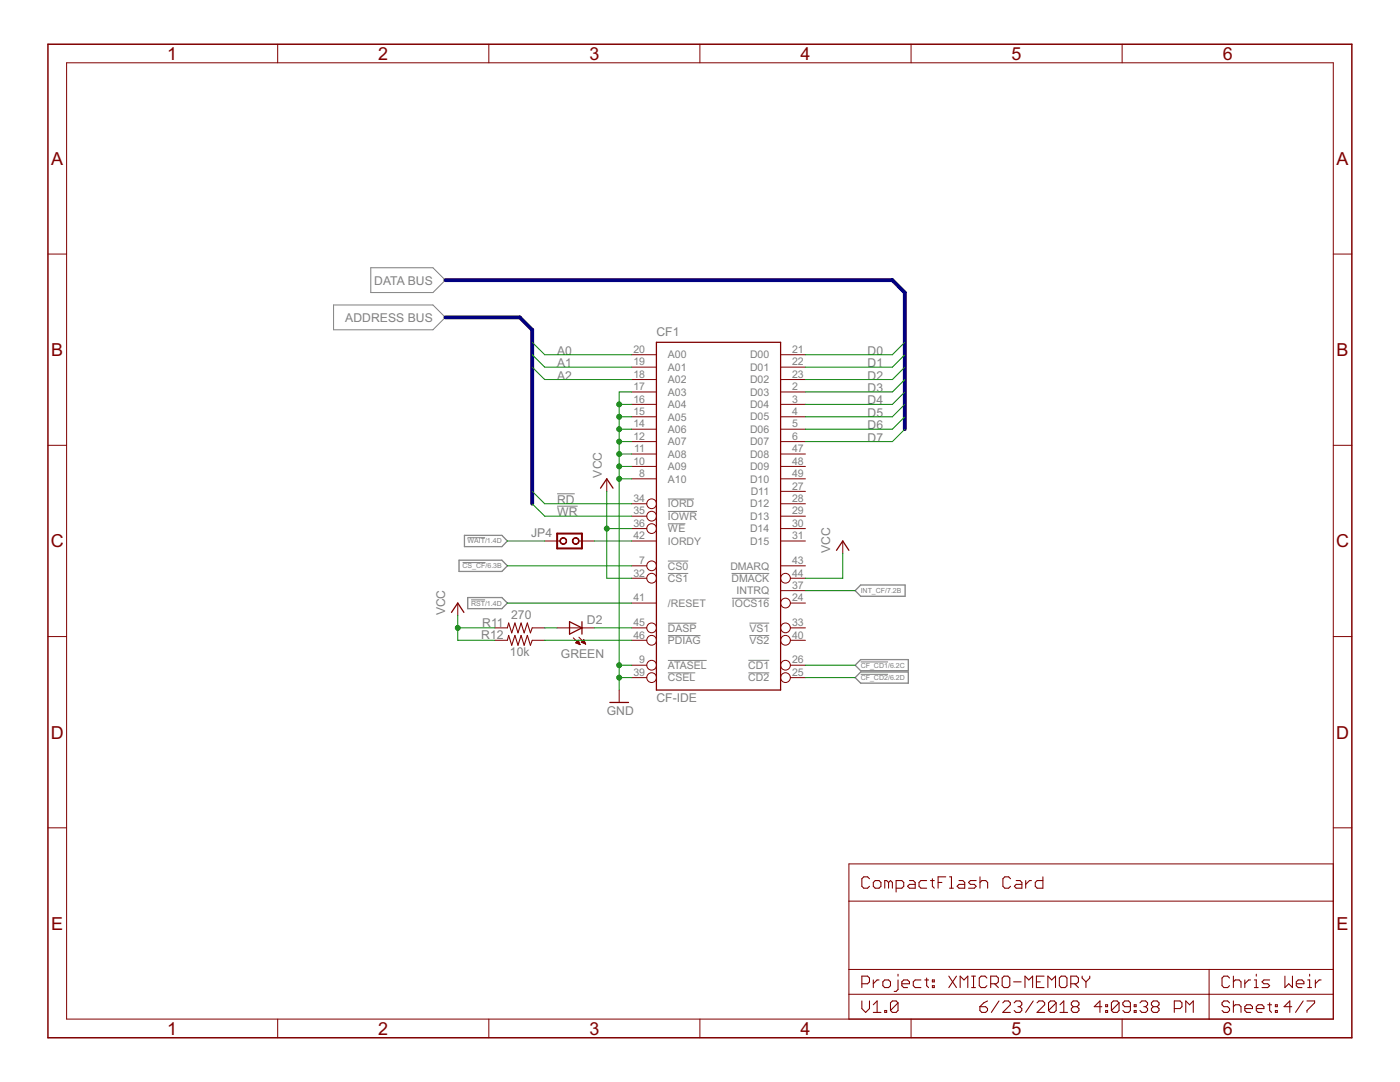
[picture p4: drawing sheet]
<svg xmlns="http://www.w3.org/2000/svg" width="279mm" height="216mm" viewBox="0 0 279 216" stroke-linecap="round" stroke-linejoin="round" font-family="sans-serif">
<g fill="none" stroke="#808080" stroke-width=".2">
<path d="M74 53.4h12.4l2.5 2.5-2.5 2.5h-12.4zM66.6 60.9h19.8l2.5 2.4-2.5 2.5h-19.8zM111.2 98.5h3.5M133.3 99.6h5.2M92.3 112.3h4.6M93.3 107.3h3.5M94 119.7h2.8M111.2 101h4.1M133.3 112h4.1M133.3 114.4h4.1M133.3 102h5.8M133.3 104.5h3.5"/>
<path d="M146 114.4h7.5M146.1 119.4h7.4M133.3 131.8h7.7M133.3 134.3h5.4M133.3 124.4h5.7M133.3 126.8h6.5M149.4 131.8h4.1M149.4 134.3h4.1M149.6 124.3h3.9M149.6 126.8h3.9M171.8 132.1h5.4M171.8 134.6h5.4"/>
</g>
<path d="M91.6 111.8h8.6l1.1 1.1-1.1 1.1h-8.6zM92.7 106.8h7.5l1.1 1.1-1.1 1.2h-7.5zM93.3 119.2h6.9l1.1 1.1-1.1 1.2h-6.9zM171.8 116.7h8.8v2.3h-8.8l-1.1-1.1zM171.8 131.6h9.5v2.2h-9.5l-1.1-1.1zM171.8 134.1h9.5v2.2h-9.5l-1.1-1.1z" fill="none" stroke="#808080" stroke-width=".25"/>
<path d="M9.6 8.8h260.2v198.3h-260.2z" fill="none" stroke="#800000" stroke-width=".3"/>
<g fill="none" stroke="#800000" stroke-width=".2">
<path d="M13.3 12.5h252.8v190.8h-252.8zM55.4 8.8v3.7M97.6 8.8v3.7M139.7 8.8v3.7M181.8 8.8v3.7M223.9 8.8v3.7M9.6 50.7h3.7M266.1 50.7h3.7M126 70.8h5M126 73.3h5M126 75.7h5M126 78.2h5"/>
<path d="M155.8 70.8h4.9M155.8 73.3h4.9M155.8 75.7h4.9M155.8 78.2h4.9M9.6 88.9h3.7M121.1 95.5v2.5M126 80.7h5M126 83.2h5M126 85.6h5M126 88.1h5M126 90.6h5M126 93.1h5"/>
<path d="M126 95.5h5M155.8 80.7h4.9M155.8 83.2h4.9M155.8 85.6h4.9M155.8 88.1h4.9M155.8 90.6h4.9M155.8 93.1h4.9M155.8 95.5h4.9M155.8 98h4.9M266.1 88.9h3.7M108.7 107.9h3.1M115.5 107.9h3.1"/>
<path d="M126 112.9h3.1M126 115.4h3.1M126 100.5h3.1M126 103h3.1M126 105.5h3.1M126 107.9h5M155.8 112.9h4.9M155.8 100.5h4.9M155.8 103h4.9M155.8 105.5h4.9M155.8 107.9h4.9M155.8 117.9h4.9"/>
<path d="M157.7 115.4h3M168.2 107.9v2.5M9.6 127h3.7M91.4 120.3v2.5M98.8 125.3h2.5M98.8 127.8h2.5M106.2 125.3h2.5M106.2 127.8h2.5M111.2 125.3h7.4M114.4 127.3l1.4 1.3M114.9 128.2h.7M115 128.1h.5"/>
<path d="M115.1 128.4h.6M115.1 128h.4M115.3 127.9h.1M115.4 127.8h.1M115.4 127.8l-.5 .5 .9 .3M115.4 127.8l.4 .8M115.4 128.5h.3M115.5 127.1l1.4 1.4M115.7 128.6h.1M116 128.1h.7M116 128.1l.9 .4M116.1 128h.6"/>
<path d="M116.2 127.9h.4M116.3 128.2h.5M116.4 127.8h.2M116.5 127.7h.1M116.5 127.7l-.5 .4M116.5 127.7l.4 .8M116.5 128.4h.3M116.8 128.5h.1M123.6 137.7v2.5M126 132.7h3.1M126 135.2h3.1M126 120.3h5"/>
<path d="M126 125.3h3.1M126 127.8h3.1M157.7 132.7h3M157.7 135.2h3M157.7 120.3h3M157.7 125.3h3M157.7 127.8h3M266.1 127h3.7M9.6 165.2h3.7M169.4 179.8h96.7M266.1 165.2h3.7M266.1 172.4h-96.7v30.9"/>
<path d="M169.4 193.4h96.7M169.4 198.4h96.7M241.3 193.4v9.9M55.4 203.3v3.8M97.6 203.3v3.8M139.7 203.3v3.8M181.8 203.3v3.8M223.9 203.3v3.8"/>
<circle cx="130" cy="105.5" r=".97"/>
<circle cx="130" cy="115.4" r=".97"/>
<circle cx="130" cy="112.9" r=".97"/>
<circle cx="130" cy="103" r=".97"/>
<circle cx="130" cy="100.5" r=".97"/>
<circle cx="156.8" cy="115.4" r=".97"/>
<circle cx="130" cy="135.2" r=".97"/>
<circle cx="130" cy="132.7" r=".97"/>
<circle cx="130" cy="127.8" r=".97"/>
<circle cx="130" cy="125.3" r=".97"/>
<circle cx="156.8" cy="135.2" r=".97"/>
<circle cx="156.8" cy="127.8" r=".97"/>
<circle cx="156.8" cy="132.7" r=".97"/>
<circle cx="156.8" cy="125.3" r=".97"/>
<circle cx="156.8" cy="120.3" r=".97"/>
</g>
<g fill="none" stroke="#800000" stroke-width=".21">
<path d="M101.3 125.3l.2-1 .6 2 .7-2 .6 2 .6-2 .6 2 .6-2 .7 2 .3-1M101.3 127.8l.2-1 .6 2 .7-2 .6 2 .6-2 .6 2 .6-2 .7 2 .3-1M173.5 175.3l-.4-.3h-.7l-.4 .3v1.5l.4 .4h.7l.4-.4M174.3 176.1l.4-.4h.7l.4 .4v.7l-.4 .4h-.7l-.4-.4zM177.3 176.1l-.3-.4h-.4v1.5M177.3 176.1v1.1M177.3 176.1l.4-.4 .4 .4v1.1M178.8 177.2h1.2l.4-.4v-.7l-.4-.4h-1.2v2.3M181.5 175.7h.8l.3 .4v1.1h-1.1l-.4-.4 .4-.3h1.1M184.9 175.7h-1.1l-.4 .4v.7l.4 .4h1.1M185.7 175.7h.8M186.1 175.3v1.5l.4 .4"/>
<path d="M187.2 176.1h.8M188.7 175h-1.5v2.2M189.5 175h.4v2.2M189.5 177.2h.8M191.4 175.7h.8l.3 .4v1.1h-1.1l-.4-.4 .4-.3h1.1M194.8 175.7h-1.1l-.4 .4 .4 .4h.7l.4 .3-.4 .4h-1.1M195.6 176.1l.4-.4h.7l.4 .4v1.1M195.6 175v2.2M201.7 175.3l-.4-.3h-.8l-.3 .3v1.5l.3 .4h.8l.4-.4M202.8 175.7h.8l.3 .4v1.1h-1.1l-.4-.4 .4-.3h1.1M204.7 175.7v1.5M205.8 175.7h-.3l-.8 .8"/>
<path d="M208.1 175v2.2h-1.1l-.4-.4v-.7l.4-.4h1.1M172 196.3h1.1l.4-.4v-.7l-.4-.4h-1.1v2.3M172 199.7v1.6l.8 .7 .7-.7v-1.6M174.3 195.5v1.6M175.4 195.5h-.4l-.7 .8M176.6 195.5h.7l.4 .4v.8l-.4 .4h-.7l-.4-.4v-.8zM179.2 195.5v1.9l-.4 .4h-.3M179.2 194.4v.4M180 196.3h1.5v-.4l-.4-.4h-.7l-.4 .4v.8l.4 .4h.7M183.8 195.5h-1.2l-.3 .4v.8l.3 .4h1.2M184.6 195.5h.7M184.9 195.2v1.5l.4 .4"/>
<path d="M186.1 195.5h.4v.4h-.4zM186.1 196.7h.4v.4h-.4zM189.4 194.8l1.5 2.3M190.9 194.8l-1.5 2.3M191.6 197.1v-2.3l.8 .7 .7-.7v2.3M193.9 194.8h.8M193.9 197.1h.8M194.3 194.8v2.3M197 195.2l-.4-.4h-.8l-.4 .4v1.5l.4 .4h.8l.4-.4M197.1 199.7l-.8 .4-.7 .8M197.7 196.3h1.2l.3-.4v-.7l-.3-.4h-1.2v2.3M198.5 196.3l.7 .8"/>
<path d="M199.4 199.7l-1.6 2.3M200.4 194.8h.7l.4 .4v1.5l-.4 .4h-.7l-.4-.4v-1.5zM202.3 195.9h1.5M204.6 197.1v-2.3l.7 .7 .8-.7v2.3M206.2 199.7l-1.5 2.3M206.8 195.9h.8M208.4 194.8h-1.6v2.3h1.6M209.1 197.1v-2.3l.8 .7 .8-.7v2.3M211.8 194.8h.8l.3 .4v1.5l-.3 .4h-.8l-.4-.4v-1.5zM213.7 196.3h1.1l.4-.4v-.7l-.4-.4h-1.1v2.3M214.5 196.3l.7 .8M216 194.8v.4l.7 .7"/>
<path d="M216.7 195.9v1.2M217.5 194.8v.4l-.8 .7M245.4 195.2l-.4-.4h-.7l-.4 .4v1.5l.4 .4h.7l.4-.4M246.1 195.9l.4-.4h.8l.4 .4v1.2M246.1 194.8v2.3M246.1 199.7v2.3M248.4 195.5v1.6M249.6 195.5h-.4l-.8 .8M250.3 195.5h.4v1.6M250.3 197.1h.8M250.7 194.4v.4M253.4 195.5h-1.2l-.3 .4 .3 .4h.8l.4 .4-.4 .4h-1.1"/>
<path d="M256.4 194.8v2.3l.8-.8 .7 .8v-2.3M258.7 196.3h1.5v-.4l-.4-.4h-.7l-.4 .4v.8l.4 .4h.7M260.1 199.7l-1.5 2.3M260.8 199.7h1.6v.4l-1.6 1.5v.4M261 195.5h.4v1.6M261 197.1h.7M261.4 194.4v.4M262.5 195.5v1.6M263.7 195.5h-.4l-.8 .8M174.3 200.5l.7-.8v2.3M174.3 202h1.5M176.6 201.6h.4v.4h-.4z"/>
<path d="M179.2 200.1l-.4-.4h-.7l-.4 .4v1.5M179.2 200.1v1.5l-.4 .4h-.7l-.4-.4M179.2 200.1l-1.5 1.5M195.6 200.9h1.1l.4 .4v.3l-.4 .4h-.8l-.3-.4zM200.1 200.1l.4-.4h.8l.3 .4v.4l-1.5 1.5h1.5M202.4 200.1l.4-.4h.7l.4 .4v.4l-.4 .4M203.2 200.9h.3M203.5 200.9l.4 .4v.3l-.4 .4h-.7l-.4-.4M207 200.1l.3-.4h.8l.4 .4v.4l-1.5 1.5h1.5M210.8 200.1v1.5l-.4 .4h-.8l-.3-.4M210.8 200.1l-.4-.4h-.8l-.3 .4v1.5M210.8 200.1l-1.5 1.5"/>
<path d="M211.5 202h1.6M211.5 200.5l.8-.8v2.3M214.2 200.9l-.4 .4v.3l.4 .4h.7l.4-.4v-.3l-.4-.4M214.2 200.9l-.4-.4v-.4l.4-.4h.7l.4 .4v.4l-.4 .4M214.2 200.9h.7M219.9 200.9h-1.5l1.1-1.2v2.3M220.7 201.6h.3v.4h-.3zM220.7 200.5h.3v.4h-.3zM223.3 200.1v1.5l-.4 .4h-.7l-.4-.4M223.3 200.1l-.4-.4h-.7l-.4 .4v1.5M223.3 200.1l-1.5 1.5M225.6 200.9h-1.1l-.4-.4v-.4l.4-.4h.7l.4 .4v1.5l-.4 .4h-.7l-.4-.4"/>
<path d="M226.4 201.6h.3v.4h-.3zM226.4 200.5h.3v.4h-.3zM227.5 200.1l.4-.4h.7l.4 .4v.4l-.4 .4M228.3 200.9h.3M228.6 200.9l.4 .4v.3l-.4 .4h-.7l-.4-.4M230.2 200.9l-.4 .4v.3l.4 .4h.7l.4-.4v-.3l-.4-.4M230.2 200.9l-.4-.4v-.4l.4-.4h.7l.4 .4v.4l-.4 .4M230.2 200.9h.7M234.4 201.3h1.1l.4-.4v-.8l-.4-.4h-1.1v2.3M236.6 202v-2.3l.8 .8 .7-.8v2.3M245.4 200.1l-.4-.4h-.7l-.4 .4v.4l.4 .4h.7l.4 .4v.3l-.4 .4h-.7l-.4-.4M246.1 200.9l.4-.4h.8l.4 .4v1.1"/>
<path d="M248.4 201.3h1.6v-.4l-.4-.4h-.8l-.4 .4v.7l.4 .4h.8M250.7 201.3h1.5v-.4l-.3-.4h-.8l-.4 .4v.7l.4 .4h.8M253 200.5h.8M253.4 200.1v1.5l.4 .4M254.5 201.6h.4v.4h-.4zM254.5 200.5h.4v.4h-.4zM257.8 200.9h-1.5l1.1-1.2v2.3"/>
</g>
<path d="M131 68.3h24.8v69.4h-24.8zM119.8 97.4l1.3-1.9 1.2 1.9M166.9 109.8l1.3-1.9 1.2 1.9M90.1 122.2l1.3-1.9 1.2 1.9M113.7 124.1l2.4 1.2-2.4 1.2zM116.1 124.1v2.4M121.7 140.2h3.7" fill="none" stroke="#800000" stroke-width=".25"/>
<path d="M111.2 106.5h4.9v2.9h-4.9z" fill="none" stroke="#800000" stroke-width=".4"/>
<g fill="#800000" stroke="#800000" stroke-width=".2">
<path d="M114.4 107.5a.69 .69 0 0 1 1.1 .1 .69 .69 0 0 1-.4 1 .69 .69 0 0 1-.9-.7h.1a.55 .55 0 0 1 .8-.5 .55 .55 0 0 1 .2 .9 .55 .55 0 0 1-.9-.2l-.2-.2z" fill-rule="evenodd"/>
<path d="M111.9 107.5a.68 .68 0 0 1 1.1 .1 .68 .68 0 0 1-.4 1 .68 .68 0 0 1-.9-.7h.2a.56 .56 0 0 1 .8-.4 .56 .56 0 0 1 .1 .9 .56 .56 0 0 1-.9-.3v-.2h-.2z" fill-rule="evenodd"/>
</g>
<path d="M88.9 55.9h89.2l2.5 2.5v27.2M88.9 63.3h14.8l2.5 2.5v34.7" fill="none" stroke="#000080" stroke-width=".76"/>
<g fill="none" stroke="#008000" stroke-width=".2">
<path d="M106.2 73.3l2.5 2.4h17.3M106.2 70.8l2.5 2.5h17.3M106.2 68.3l2.5 2.5h17.3M126 78.2h-2.4v59.5M180.6 78.2l-2.5 2.5h-17.4M180.6 75.7l-2.5 2.5h-17.4M180.6 73.3l-2.5 2.4h-17.4M180.6 70.8l-2.5 2.5h-17.4M180.6 68.3l-2.5 2.5h-17.4M106.2 98l2.5 2.5h17.3M121.1 98v17.4h4.9M123.6 88.1h2.4"/>
<path d="M123.6 85.6h2.4M123.6 83.2h2.4M123.6 80.7h2.4M123.6 95.5h2.4M123.6 90.6h2.4M123.6 93.1h2.4M180.6 85.6l-2.5 2.5h-17.4M180.6 83.2l-2.5 2.4h-17.4M180.6 80.7l-2.5 2.5h-17.4M101.3 107.9h7.4M101.3 112.9h24.7M106.2 100.5l2.5 2.5h17.3"/>
<path d="M118.6 107.9h7.4M121.1 105.5h4.9M160.7 117.9h10M168.2 110.4v5h-7.5M91.4 125.3h7.4M91.4 122.8v5h7.4M101.3 120.3h24.7M108.7 125.3h2.5M108.7 127.8h17.3M118.6 125.3h7.4M123.6 132.7h2.4M123.6 135.2h2.4"/>
<path d="M160.7 132.7h10M160.7 135.2h10"/>
</g>
<g fill="#008000" stroke="#008000" stroke-width=".2">
<circle cx="121.1" cy="105.5" r=".49"/>
<circle cx="91.4" cy="125.3" r=".49"/>
<circle cx="123.6" cy="80.7" r=".49"/>
<circle cx="123.6" cy="83.2" r=".49"/>
<circle cx="123.6" cy="85.6" r=".49"/>
<circle cx="123.6" cy="88.1" r=".49"/>
<circle cx="123.6" cy="90.6" r=".49"/>
<circle cx="123.6" cy="93.1" r=".49"/>
<circle cx="123.6" cy="135.2" r=".49"/>
<circle cx="123.6" cy="95.5" r=".49"/>
<circle cx="123.6" cy="132.7" r=".49"/>
</g>
<g font-size="4" fill="#800000">
<text x="33.4" y="11.9">1</text>
<text x="75.5" y="11.9">2</text>
<text x="117.6" y="11.9">3</text>
<text x="159.8" y="11.9">4</text>
<text x="201.9" y="11.9">5</text>
<text x="244" y="11.9">6</text>
<text x="10.2" y="32.9">A</text>
<text x="266.8" y="32.9">A</text>
<text x="10.2" y="71.1">B</text>
<text x="266.8" y="71.1">B</text>
<text x="10.1" y="109.2">C</text>
<text x="266.6" y="109.2">C</text>
<text x="10.1" y="147.4">D</text>
<text x="266.6" y="147.4">D</text>
<text x="10.2" y="185.5">E</text>
<text x="266.8" y="185.5">E</text>
<text x="33.4" y="206.5">1</text>
<text x="75.5" y="206.5">2</text>
<text x="117.6" y="206.5">3</text>
<text x="159.8" y="206.5">4</text>
<text x="201.9" y="206.5">5</text>
<text x="244" y="206.5">6</text>
</g>
<g font-size="2.7" fill="#808080">
<text x="74.7" y="56.8">DATA BUS</text>
<text x="68.9" y="64.2">ADDRESS BUS</text>
<text x="111.2" y="70.8">A0</text>
<text x="131" y="67.1">CF1</text>
<text x="173.1" y="70.8">D0</text>
<text x="111.2" y="75.7">A2</text>
<text x="111.2" y="73.3">A1</text>
<text x="173.1" y="75.7">D2</text>
<text x="173.1" y="73.3">D1</text>
<text x="173.1" y="83.2">D5</text>
<text x="173.1" y="80.7">D4</text>
<text x="173.1" y="78.2">D3</text>
<text x="173.1" y="88.1">D7</text>
<text x="173.1" y="85.6">D6</text>
<text x="120.1" y="95.3" transform="rotate(-90 120.1 95.3)">VCC</text>
<text x="111.2" y="100.5">RD</text>
<text x="106" y="107.2">JP4</text>
<text x="111.2" y="103">WR</text>
<text x="165.7" y="110.4" transform="rotate(-90 165.7 110.4)">VCC</text>
<text x="88.9" y="122.8" transform="rotate(-90 88.9 122.8)">VCC</text>
<text x="96.2" y="125.1">R11</text>
<text x="102" y="123.6">270</text>
<text x="117.1" y="124.6">D2</text>
<text x="96.1" y="127.5">R12</text>
<text x="101.8" y="131">10k</text>
<text x="111.9" y="131.4">GREEN</text>
<text x="121.1" y="142.6">GND</text>
<text x="131" y="140.2">CF-IDE</text>
</g>
<g font-size="2.3" fill="#808080">
<text x="126.4" y="70.4">20</text>
<text x="133.3" y="71.5">A00</text>
<text x="149.7" y="71.5">D00</text>
<text x="158.1" y="70.4">21</text>
<text x="126.4" y="72.9">19</text>
<text x="126.4" y="75.4">18</text>
<text x="126.4" y="77.9">17</text>
<text x="133.3" y="74">A01</text>
<text x="133.3" y="76.5">A02</text>
<text x="149.7" y="74">D01</text>
<text x="149.7" y="76.5">D02</text>
<text x="158.1" y="72.9">22</text>
<text x="158.1" y="75.4">23</text>
<text x="158.1" y="77.9">2</text>
<text x="126.4" y="80.3">16</text>
<text x="126.4" y="82.8">15</text>
<text x="133.3" y="79">A03</text>
<text x="133.3" y="81.4">A04</text>
<text x="133.3" y="83.9">A05</text>
<text x="149.7" y="78.9">D03</text>
<text x="149.7" y="81.4">D04</text>
<text x="149.7" y="83.9">D05</text>
<text x="158.1" y="80.3">3</text>
<text x="158.1" y="82.8">4</text>
<text x="126.4" y="85.3">14</text>
<text x="126.4" y="87.8">12</text>
<text x="133.3" y="86.4">A06</text>
<text x="133.3" y="88.9">A07</text>
<text x="149.7" y="86.4">D06</text>
<text x="149.7" y="88.9">D07</text>
<text x="158.1" y="85.3">5</text>
<text x="158.1" y="87.8">6</text>
<text x="126.4" y="92.7">10</text>
<text x="126.5" y="90.3">11</text>
<text x="127.6" y="95.2">8</text>
<text x="133.3" y="91.3">A08</text>
<text x="133.3" y="93.8">A09</text>
<text x="149.7" y="91.3">D08</text>
<text x="149.7" y="93.8">D09</text>
<text x="158.1" y="90.3">47</text>
<text x="158.1" y="92.7">48</text>
<text x="158.1" y="95.2">49</text>
<text x="126.4" y="100.2">34</text>
<text x="133.3" y="96.3">A10</text>
<text x="133.3" y="101.3">IORD</text>
<text x="149.7" y="96.3">D10</text>
<text x="149.7" y="101.3">D12</text>
<text x="149.8" y="98.8">D11</text>
<text x="158.1" y="97.7">27</text>
<text x="158.1" y="100.2">28</text>
<text x="126.4" y="102.6">35</text>
<text x="126.4" y="105.1">36</text>
<text x="126.4" y="107.6">42</text>
<text x="133.3" y="103.7">IOWR</text>
<text x="133.3" y="106.2">WE</text>
<text x="149.7" y="103.7">D13</text>
<text x="149.7" y="106.2">D14</text>
<text x="158.1" y="102.6">29</text>
<text x="158.1" y="105.1">30</text>
<text x="158.1" y="107.6">31</text>
<text x="127.6" y="112.6">7</text>
<text x="133.3" y="113.6">CS0</text>
<text x="133.3" y="108.7">IORDY</text>
<text x="145.8" y="113.6">DMARQ</text>
<text x="149.7" y="108.7">D15</text>
<text x="158.1" y="112.6">43</text>
<text x="126.4" y="115">32</text>
<text x="126.4" y="120">41</text>
<text x="133.3" y="116.1">CS1</text>
<text x="146" y="116.1">DMACK</text>
<text x="147" y="118.6">INTRQ</text>
<text x="158.1" y="115">44</text>
<text x="158.1" y="120">24</text>
<text x="158.1" y="117.5">37</text>
<text x="126.4" y="124.9">45</text>
<text x="133.3" y="121.1">/RESET</text>
<text x="146.1" y="121.1">IOCS16</text>
<text x="158.1" y="124.9">33</text>
<text x="126.4" y="127.4">46</text>
<text x="133.3" y="126">DASP</text>
<text x="133.3" y="128.5">PDIAG</text>
<text x="149.6" y="126">VS1</text>
<text x="149.6" y="128.5">VS2</text>
<text x="158.1" y="127.4">40</text>
<text x="126.4" y="134.9">39</text>
<text x="127.6" y="132.4">9</text>
<text x="133.3" y="133.5">ATASEL</text>
<text x="133.3" y="135.9">CSEL</text>
<text x="149.3" y="133.5">CD1</text>
<text x="149.3" y="135.9">CD2</text>
<text x="158.1" y="132.4">26</text>
<text x="158.1" y="134.9">25</text>
</g>
<g font-size="1.6" fill="#808080">
<text x="92.3" y="113.4">CS_CF/6.3B</text>
<text x="93.3" y="108.4">WAIT/1.4D</text>
<text x="171.8" y="118.4">INT_CF/7.2B</text>
<text x="94" y="120.8">RST/1.4D</text>
<text x="171.8" y="133.2">CF_CD1/6.2C</text>
<text x="171.8" y="135.7">CF_CD2/6.2D</text>
</g>
</svg>
